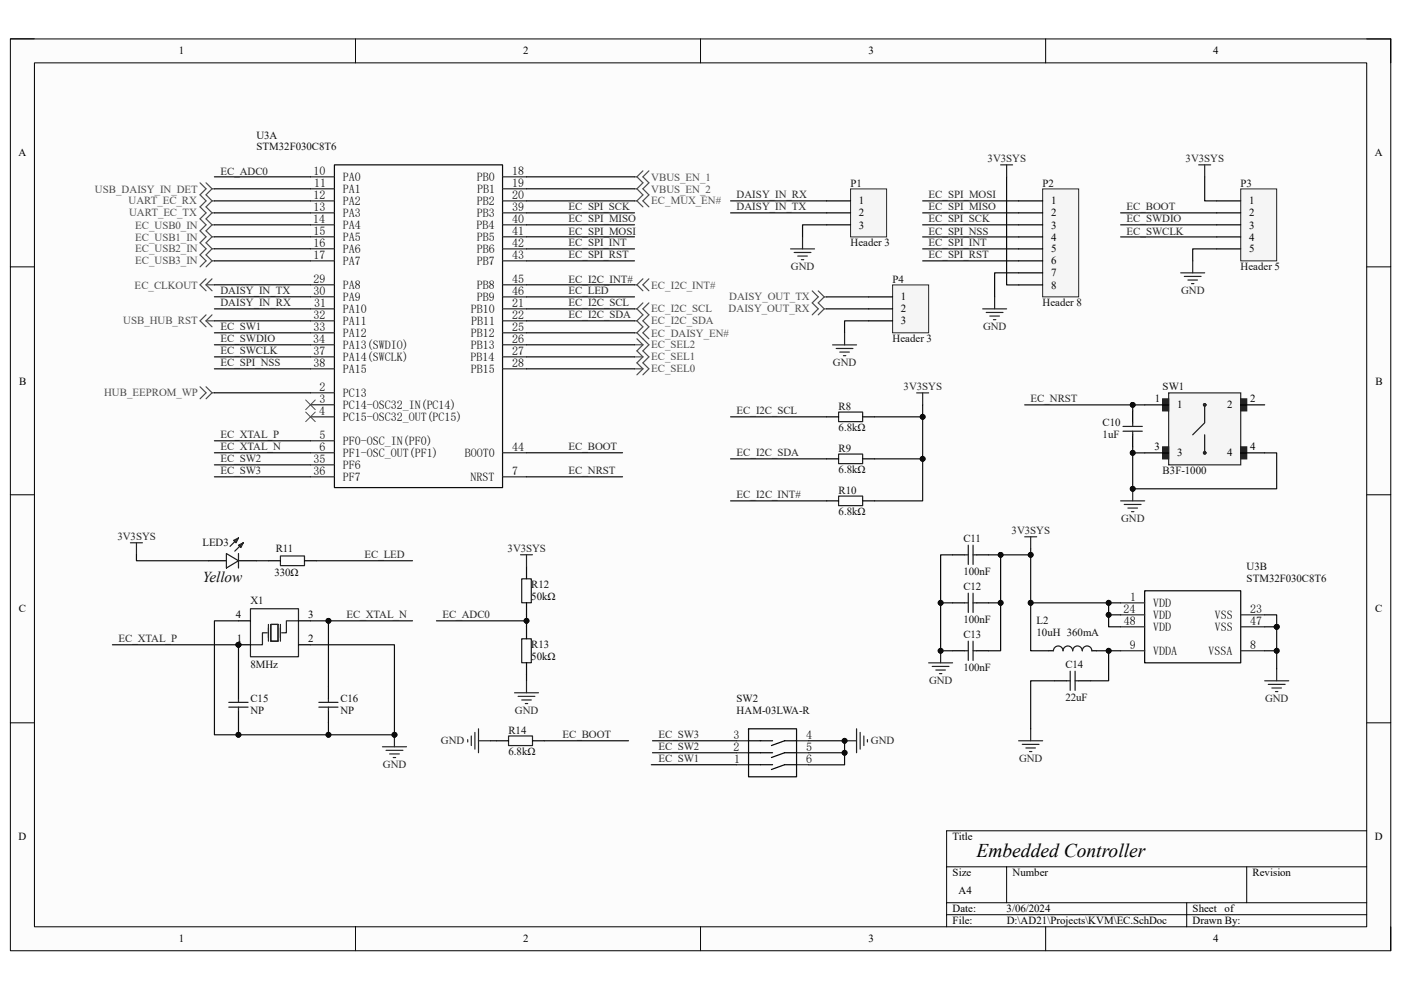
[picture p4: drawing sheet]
<svg xmlns="http://www.w3.org/2000/svg" width="297mm" height="210mm" viewBox="0 0 297 210" stroke-linecap="round" stroke-linejoin="round" font-family="sans-serif">
<path d="M2.2 8.3h292.7v193.4h-292.7z" fill="#fcfcfc"/>
<path d="M2.2 8.3h292.7v193.4h-292.7z" fill="none" stroke="#000" stroke-width=".21"/>
<path d="M7.3 13.3h282.5v183.3h-282.5z" fill="#fcfcfc"/>
<g fill="none" stroke="#000" stroke-width=".21">
<path d="M2.2 8.2h5.1M7.3 13.3h282.5v183.3h-282.5zM75.4 8.3v5M148.5 8.3v5M221.7 8.3v5M289.8 8.3h5.1v5M2.2 56.6h5.1M289.8 56.6h5.1M2.2 104.9h5.1M289.8 104.9h5.1M2.2 153.3h5.1M289.8 153.3h5.1"/>
<path d="M289.8 176.2h-89.1v20.4M75.4 196.6v5.1M148.5 196.6v5.1M200.7 183.9h89.1M200.7 191.5h89.1M200.7 194h89.1M213.4 183.9v7.6M221.7 196.6v5.1M251.6 191.5v5.1M264.3 183.9v7.6M294.9 196.6v5.1"/>
</g>
<path d="M70.9 35h35.6v68.4h-35.6zM242.7 125.3h20.4v15.3h-20.4z" fill="none" stroke="#000" stroke-width=".25"/>
<g fill="none" stroke="#292929" stroke-width=".25">
<path d="M65.8 37.5h5.1M106.5 37.5h5.1M65.8 40h5.1M65.8 42.6h5.1M65.8 45.1h5.1M65.8 47.7h5.1M65.8 50.2h5.1M65.8 52.8h5.1M65.8 55.3h5.1M106.5 40h5.1M106.5 42.6h5.1M106.5 45.1h5.1"/>
<path d="M106.5 47.7h5.1M106.5 50.2h5.1M106.5 52.8h5.1M106.5 55.3h5.1M65.8 60.4h5.1M65.8 62.9h5.1M65.8 65.5h5.1M65.8 68.1h5.1M65.8 70.6h5.1M65.8 73.1h5.1M65.8 75.7h5.1M65.8 78.2h5.1"/>
<path d="M106.5 60.4h5.1M106.5 63h5.1M106.5 65.5h5.1M106.5 68.1h5.1M106.5 70.6h5.1M106.5 73.1h5.1M106.5 75.7h5.1M106.5 78.2h5.1M65.8 83.3h5.1M65.8 85.9h5.1M65.8 88.4h5.1M65.8 96h5.1"/>
<path d="M65.8 93.5h5.1M65.8 98.6h5.1M106.5 96h5.1M65.8 101.1h5.1M106.5 101.1h5.1M237.6 127.9h5.1M237.6 130.4h5.1M237.6 132.9h5.1M237.6 138h5.1M263.1 130.4h5M263.1 132.9h5M263.1 138h5"/>
</g>
<circle cx="50.5" cy="136.8" r=".51" fill="#0e0e0e"/>
<circle cx="50.5" cy="136.8" r=".51" fill="none" stroke="#0e0e0e" stroke-width=".21"/>
<path d="M53.1 129.1h10.2v10.2h-10.2z" fill="none" stroke="#1c1c1c" stroke-width=".25"/>
<path d="M50.6 131.7h2.5M50.6 136.8h2.5M63.3 136.8h2.5" fill="none" stroke="#000" stroke-width=".25"/>
<circle cx="50.5" cy="136.8" r=".51" fill="#0e0e0e"/>
<circle cx="50.5" cy="136.8" r=".51" fill="none" stroke="#0e0e0e" stroke-width=".21"/>
<path d="M63.3 131.7h2.5M50.6 145.7v2.5M50.6 150.7v2.6M69.6 145.7v2.5M69.6 150.7v2.6" fill="none" stroke="#000" stroke-width=".25"/>
<g fill="none" stroke="#1c1c1c" stroke-width=".25">
<path d="M56.7 134.2h-1.1v2.6h-2.5M56.9 132.4v3.6M57.4 132.4h1.5v3.6h-1.5zM59.5 132.4v3.6M63.3 131.7h-2.6v2.5h-1M48.5 149h4.1M48.5 150h4.1M50.6 148.2v.8M50.6 150v.7M67.6 149h4.1M67.6 150h4.1M69.6 148.2v.8"/>
<path d="M69.6 150v.7"/>
</g>
<path d="M81.1 158.4h5.1M81.8 159.2h3.6M82.6 159.9h2.1M83.6 155.9v2.5M83.4 160.7h.5" fill="none" stroke="#262626" stroke-width=".25"/>
<circle cx="83.6" cy="155.8" r=".51" fill="#0e0e0e"/>
<circle cx="83.6" cy="155.8" r=".51" fill="none" stroke="#0e0e0e" stroke-width=".21"/>
<g fill="none" stroke="#4c4c4c" stroke-width=".25">
<path d="M42.4 41.3l1.3 1.3-1.3 1.3 1.3 1.2-1.3 1.3M43.7 41.3l1.3 1.3M43.7 59.1l-1.3 1.3 1.3 1.3M45 42.6l-1.3 1.3 1.3 1.2M45 45.1l-1.3 1.3M45 59.1l-1.3 1.3M45 42.6h.5M45 45.1h.5M43.7 60.4l1.3 1.3M43.7 60.4h1.8M134.5 68.1h.5M134.5 65.5h.5"/>
<path d="M134.5 78.2h1.8M134.5 75.7h1.8M134.5 73.1h1.8M135 68.1l1.3 1.2M135 65.5l1.3 1.3-1.3 1.3M135 71.9l1.3 1.2M136.3 78.2l-1.3 1.3M136.3 64.2l-1.3 1.3M136.3 75.7l-1.3 1.3 1.3 1.2M136.3 73.1l-1.3 1.3 1.3 1.3M136.3 71.9l1.3 1.2-1.3 1.3 1.3 1.3-1.3 1.3 1.3 1.2-1.3 1.3M137.6 64.2l-1.3 1.3 1.3 1.3-1.3 1.3 1.3 1.2"/>
<path d="M172.2 61.7l1.3 1.3-1.3 1.2 1.3 1.3-1.3 1.3M173.5 61.7l1.2 1.3M174.7 63l-1.2 1.2 1.2 1.3M174.7 65.5l-1.2 1.3M174.7 65.5h.6M174.7 63h.6"/>
</g>
<path d="M64.8 84.8l2 2.1M64.8 87.4l2 2M66.8 84.8l-2 2.1M66.8 87.4l-2 2" fill="none" stroke="#4c4c4c" stroke-width=".21"/>
<path d="M167.6 52.8h5.1M168.4 53.6h3.5M169.1 54.3h2.1M169.9 55.1h.5M170.2 50.2v2.6M176.5 73.2h5.1M177.3 73.9h3.5M178.1 74.7h2M178.8 75.4h.5M179.1 70.6v2.6" fill="none" stroke="#262626" stroke-width=".25"/>
<path d="M221.1 40.1h7.6v22.9h-7.6z" fill="#f5f5f5"/>
<path d="M221.1 40.1h7.6v22.9h-7.6z" fill="none" stroke="#262626" stroke-width=".21"/>
<path d="M216 42.6h5.1M216 45.1h5.1M216 47.7h5.1M216 50.2h5.1M216 52.8h5.1M216 55.3h5.1M216 57.9h5.1M216 60.4h5.1M111.6 120.2v2.6M111.6 127.8v2.6M111.6 132.9v2.6M111.6 140.6v2.5" fill="none" stroke="#000" stroke-width=".25"/>
<g fill="none" stroke="#262626" stroke-width=".25">
<path d="M212.2 35h2.5M213.4 35v2.5M208.3 65.5h5.1M209.1 66.3h3.6M209.9 67h2M210.6 67.8h.5M210.9 63v2.5M110.4 117.7h2.5M111.6 117.7v2.5M109.1 146.9h5.1M109.9 147.7h3.5M110.6 148.5h2"/>
<path d="M111.4 149.2h.5M111.6 144.4v2.5"/>
</g>
<path d="M110.6 122.8h2v5h-2zM110.6 135.5h2v5.1h-2z" fill="none" stroke="#1c1c1c" stroke-width=".25"/>
<path d="M263.1 40.1h7.6v15.2h-7.6z" fill="#f5f5f5"/>
<path d="M263.1 40.1h7.6v15.2h-7.6z" fill="none" stroke="#262626" stroke-width=".21"/>
<g fill="none" stroke="#000" stroke-width=".25">
<path d="M258 42.6h5.1M258 45.1h5.1M258 47.7h5.1M258 50.2h5.1M258 52.8h5.1M175.3 88.4h2.5M175.3 97.3h2.5M182.9 88.4h2.5M182.9 97.3h2.5M202 117.7h2.5M207.1 117.7h2.5M202 138h2.5"/>
<path d="M202 127.9h2.5M207.1 138h2.5M207.1 127.9h2.5M222.3 138h1M231.5 138h1M223.6 144.4h2.5M228.7 144.4h2.5"/>
</g>
<g fill="none" stroke="#262626" stroke-width=".25">
<path d="M254.1 35h2.6M255.4 35v2.5M250.3 57.9h5.1M251.1 58.6h3.6M251.9 59.4h2M252.9 55.3v2.6M252.6 60.2h.5M194.3 83.3h2.6M195.6 83.3v2.6M217.3 113.9h2.5M218.5 113.9v2.5M199.4 138v2.6"/>
<path d="M196.9 140.6h5.1M197.7 141.4h3.5M198.4 142.1h2M199.2 142.9h.5M216 157.1h5.1M216.7 157.9h3.6M217.5 158.6h2M218.3 159.4h.5M218.5 154.6v2.5M268.1 144.4h5.1M268.9 145.2h3.6M269.7 145.9h2"/>
<path d="M270.4 146.7h.5M270.7 141.9v2.5"/>
</g>
<g fill="none" stroke="#1c1c1c" stroke-width=".25">
<path d="M177.8 87.4h5.1v2h-5.1zM177.8 96.3h5.1v2h-5.1zM204.5 117.7h.8M205.3 115.6v4.1M206.3 115.6v4.1M206.3 117.7h.8M204.5 127.9h.8M204.5 138h.8M205.3 125.8v4.1M205.3 136v4.1M206.3 125.8v4.1M206.3 136v4.1"/>
<path d="M206.3 127.9h.8M206.3 138h.8M223.3 138a1.02 1.02 0 0 1 1.1-1 1.02 1.02 0 0 1 1 1 1.03 1.03 0 0 1 1-1 1.03 1.03 0 0 1 1 1 1.02 1.02 0 0 1 1-1 1.02 1.02 0 0 1 1.1 1 1.02 1.02 0 0 1 1-1 1.02 1.02 0 0 1 1 1M226.1 144.4h.8M226.9 142.4v4M227.9 142.4v4M227.9 144.4h.8"/>
</g>
<circle cx="199.4" cy="138" r=".51" fill="#0e0e0e"/>
<circle cx="199.4" cy="138" r=".51" fill="none" stroke="#0e0e0e" stroke-width=".21"/>
<path d="M48 117.4l2.6 1.5-2.6 1.6zM49.5 114.6l1.1-.5-.6 1zM50.6 117.4v3.1M50.6 115.6l1-.5-.5 1zM50.6 114.1l-1.8 1.8M51.6 115.1l-1.8 1.8M59.5 117.9h5.1v2.1h-5.1zM107.8 156.1h5.1v2h-5.1z" fill="none" stroke="#1c1c1c" stroke-width=".25"/>
<g fill="none" stroke="#000" stroke-width=".25">
<path d="M44.2 118.9h3.8M50.6 118.9h3.8M56.9 118.9h2.6M64.6 118.9h2.5M105.3 157.1h2.5M112.9 157.1h2.5M158.7 154.6h.1M158.7 154.6h10.2v10.2h-10.2zM163.8 157.1h-5.1M163.8 159.7h-5.1M168.9 157.1h-2.6l-2.7 1M168.9 159.7h-2.6l-2.7 1"/>
<path d="M163.8 162.2h-5.1M168.9 162.2h-2.6l-2.7 1"/>
</g>
<path d="M27.6 115.1h2.6M28.9 115.1v2.6" fill="none" stroke="#262626" stroke-width=".25"/>
<g fill="none" stroke="#4c4c4c" stroke-width=".25">
<path d="M42.4 38.8l1.3 1.2-1.3 1.3M43.7 38.8l1.3 1.2M42.4 46.4l1.3 1.3-1.3 1.3 1.3 1.2-1.3 1.3 1.3 1.3-1.3 1.3 1.3 1.2-1.3 1.3M43.7 46.4l1.3 1.3M45 40l-1.3 1.3M45 47.7l-1.3 1.3 1.3 1.2M45 50.2l-1.3 1.3 1.3 1.3M45 52.8l-1.3 1.3 1.3 1.2M45 55.3l-1.3 1.3M45 40h.5M45 47.7h.5M45 50.2h.5"/>
<path d="M45 52.8h.5M45 55.3h.5M134.5 42.6h.5M135 42.6l1.3 1.3M136.3 41.3l-1.3 1.3M137.6 41.3l-1.3 1.3 1.3 1.3M134.5 70.6h.5M135 70.6l1.3 1.3M136.3 69.3l-1.3 1.3M137.6 69.3l-1.3 1.3 1.3 1.3M42.4 82l1.3 1.3-1.3 1.3M43.7 82l1.3 1.3"/>
<path d="M45 83.3l-1.3 1.3M45 83.3h.5"/>
</g>
<path d="M156.2 159.7h2.5M156.2 157.1h2.5M168.9 159.7h2.5M168.9 157.1h2.5M156.2 162.2h2.5M168.9 162.2h2.5" fill="none" stroke="#292929" stroke-width=".25"/>
<path d="M180.3 40.1h7.7v10.1h-7.7z" fill="#f5f5f5"/>
<path d="M180.3 40.1h7.7v10.1h-7.7z" fill="none" stroke="#262626" stroke-width=".21"/>
<path d="M175.3 42.6h5M175.3 45.1h5M175.3 47.7h5" fill="none" stroke="#000" stroke-width=".25"/>
<path d="M189.2 60.4h7.7v10.2h-7.7z" fill="#f5f5f5"/>
<path d="M189.2 60.4h7.7v10.2h-7.7z" fill="none" stroke="#262626" stroke-width=".21"/>
<path d="M184.2 63h5M184.2 65.5h5M184.2 68.1h5" fill="none" stroke="#000" stroke-width=".25"/>
<path d="M247.8 83.3h15.3v15.3h-15.3z" fill="#f5f5f5"/>
<path d="M247.8 83.3h15.3v15.3h-15.3z" fill="none" stroke="#262626" stroke-width=".25"/>
<path d="M263.1 84.6h1.2v2.5h-1.2z" fill="#1c1c1c"/>
<path d="M263.1 84.6h1.2v2.5h-1.2z" fill="none" stroke="#1c1c1c" stroke-width=".25"/>
<path d="M263.1 94.8h1.2v2.5h-1.2z" fill="#1c1c1c"/>
<path d="M263.1 94.8h1.2v2.5h-1.2z" fill="none" stroke="#1c1c1c" stroke-width=".25"/>
<path d="M246.5 84.6h1.3v2.5h-1.3z" fill="#1c1c1c"/>
<path d="M246.5 84.6h1.3v2.5h-1.3z" fill="none" stroke="#1c1c1c" stroke-width=".25"/>
<path d="M246.5 94.8h1.3v2.5h-1.3z" fill="#1c1c1c"/>
<g fill="none" stroke="#1c1c1c" stroke-width=".25">
<path d="M238.1 91.5h4.1M238.1 90.4h4.1M240.2 89.7v.7M240.2 91.5v.7M246.5 94.8h1.3v2.5h-1.3zM255.4 85.9v3.8l-2.5 2.5M255.4 92.2v3.9"/>
<circle cx="255.4" cy="85.9" r=".25"/>
<circle cx="255.4" cy="96.1" r=".25"/>
</g>
<path d="M240.2 87.1v2.6M240.2 92.2v2.6M242.7 96.1h5.1M242.7 85.9h5.1M263.1 96.1h5M263.1 85.9h5" fill="none" stroke="#000" stroke-width=".25"/>
<path d="M237.6 106.2h5.1M238.4 107h3.5M239.1 107.8h2.1M239.9 108.5h.5M240.2 103.7v2.5" fill="none" stroke="#262626" stroke-width=".25"/>
<circle cx="240.2" cy="103.7" r=".51" fill="#0e0e0e"/>
<circle cx="240.2" cy="103.7" r=".51" fill="none" stroke="#0e0e0e" stroke-width=".21"/>
<path d="M99.2 156.9v.5M99.9 156.1v2M100.7 155.3v3.6M101.4 157.1h2.6M101.4 154.6v5.1M179.1 157.1h2.5M181.6 154.6v5.1M182.4 155.3v3.6M183.2 156.1v2M183.9 156.9v.5" fill="none" stroke="#262626" stroke-width=".25"/>
<circle cx="179.1" cy="157.1" r=".51" fill="#0e0e0e"/>
<circle cx="179.1" cy="157.1" r=".51" fill="none" stroke="#0e0e0e" stroke-width=".21"/>
<path d="M134.5 37.5h.5M135 37.5l1.3 1.3-1.3 1.2M136.3 36.2l-1.3 1.3M137.6 36.2l-1.3 1.3 1.3 1.3-1.3 1.2 1.3 1.3M134.5 40h.5M135 40l1.3 1.3M136.3 59.1l-1.3 1.3M137.6 59.1l-1.3 1.3 1.3 1.3M134.5 60.4h.5M135 60.4l1.3 1.3" fill="none" stroke="#4c4c4c" stroke-width=".25"/>
<path d="M177.8 105.2h5.1v2.1h-5.1z" fill="none" stroke="#1c1c1c" stroke-width=".25"/>
<path d="M175.3 106.2h2.5M182.9 106.2h2.5" fill="none" stroke="#000" stroke-width=".25"/>
<path d="M50.6 153.3v2.6" fill="none" stroke="#0e0e0e" stroke-width=".25"/>
<circle cx="50.5" cy="155.8" r=".52" fill="#0e0e0e"/>
<circle cx="50.5" cy="155.8" r=".52" fill="none" stroke="#0e0e0e" stroke-width=".21"/>
<path d="M69.6 153.3v2.6" fill="none" stroke="#0e0e0e" stroke-width=".25"/>
<circle cx="69.6" cy="155.8" r=".51" fill="#0e0e0e"/>
<circle cx="69.6" cy="155.8" r=".51" fill="none" stroke="#0e0e0e" stroke-width=".21"/>
<path d="M65.8 131.7h3.8v14" fill="none" stroke="#0e0e0e" stroke-width=".25"/>
<circle cx="69.6" cy="131.7" r=".51" fill="#0e0e0e"/>
<circle cx="69.6" cy="131.7" r=".51" fill="none" stroke="#0e0e0e" stroke-width=".21"/>
<path d="M69.6 131.7h17.9" fill="none" stroke="#0e0e0e" stroke-width=".25"/>
<circle cx="69.6" cy="131.7" r=".51" fill="#0e0e0e"/>
<circle cx="69.6" cy="131.7" r=".51" fill="none" stroke="#0e0e0e" stroke-width=".21"/>
<path d="M45.5 60.4h20.3M23.8 136.8h26.8v8.9" fill="none" stroke="#0e0e0e" stroke-width=".25"/>
<circle cx="50.5" cy="136.8" r=".51" fill="#0e0e0e"/>
<circle cx="50.5" cy="136.8" r=".51" fill="none" stroke="#0e0e0e" stroke-width=".21"/>
<g fill="none" stroke="#0e0e0e" stroke-width=".25">
<path d="M45.5 37.5h20.3M213.4 37.5v22.9h2.6M45.5 40h20.3M45.5 45.1h20.3M45.5 42.6h20.3M154.9 42.6h20.4M154.9 45.1h20.4M175.3 47.7h-5.1v2.5M195.6 42.6h20.4M195.6 45.1h20.4M195.6 55.3h20.4M195.6 52.8h20.4"/>
<path d="M195.6 50.2h20.4M195.6 47.7h20.4M216 57.9h-5.1v5.1M45.5 65.5h20.3M45.5 75.7h20.3M45.5 62.9h20.3M45.5 73.1h20.3M111.6 78.2h22.9M111.6 65.5h22.9M111.6 75.7h22.9M111.6 68.1h22.9M111.6 73.1h22.9"/>
<path d="M175.3 65.5h8.9M175.3 63h8.9M184.2 68.1h-5.1v2.5M45.5 96h20.3M45.5 93.5h20.3M111.6 96h20.4M111.6 101.1h20.4M111.6 130.4v1.3h-19.1"/>
</g>
<circle cx="111.6" cy="131.7" r=".51" fill="#0e0e0e"/>
<circle cx="111.6" cy="131.7" r=".51" fill="none" stroke="#0e0e0e" stroke-width=".21"/>
<path d="M111.6 131.7v1.2" fill="none" stroke="#0e0e0e" stroke-width=".25"/>
<circle cx="111.6" cy="131.7" r=".51" fill="#0e0e0e"/>
<circle cx="111.6" cy="131.7" r=".51" fill="none" stroke="#0e0e0e" stroke-width=".21"/>
<path d="M237.6 45.1h20.4M237.6 47.7h20.4M237.6 50.2h20.4M154.9 88.4h20.4M154.9 97.3h20.4M195.6 85.9v2.5h-10.2M111.6 143.1v1.3" fill="none" stroke="#0e0e0e" stroke-width=".25"/>
<circle cx="195.6" cy="88.4" r=".51" fill="#0e0e0e"/>
<circle cx="195.6" cy="88.4" r=".51" fill="none" stroke="#0e0e0e" stroke-width=".21"/>
<path d="M195.6 88.4v8.9h-10.2" fill="none" stroke="#0e0e0e" stroke-width=".25"/>
<circle cx="195.6" cy="88.4" r=".51" fill="#0e0e0e"/>
<circle cx="195.6" cy="88.4" r=".51" fill="none" stroke="#0e0e0e" stroke-width=".21"/>
<circle cx="195.6" cy="97.3" r=".51" fill="#0e0e0e"/>
<circle cx="195.6" cy="97.3" r=".51" fill="none" stroke="#0e0e0e" stroke-width=".21"/>
<path d="M268.1 132.9h2.6" fill="none" stroke="#0e0e0e" stroke-width=".25"/>
<circle cx="270.7" cy="132.9" r=".51" fill="#0e0e0e"/>
<circle cx="270.7" cy="132.9" r=".51" fill="none" stroke="#0e0e0e" stroke-width=".21"/>
<path d="M268.1 130.4h2.6v2.5" fill="none" stroke="#0e0e0e" stroke-width=".25"/>
<circle cx="270.7" cy="132.9" r=".51" fill="#0e0e0e"/>
<circle cx="270.7" cy="132.9" r=".51" fill="none" stroke="#0e0e0e" stroke-width=".21"/>
<path d="M270.7 132.9v5.1" fill="none" stroke="#0e0e0e" stroke-width=".25"/>
<circle cx="270.7" cy="138" r=".51" fill="#0e0e0e"/>
<circle cx="270.7" cy="138" r=".51" fill="none" stroke="#0e0e0e" stroke-width=".21"/>
<circle cx="270.7" cy="132.9" r=".51" fill="#0e0e0e"/>
<circle cx="270.7" cy="132.9" r=".51" fill="none" stroke="#0e0e0e" stroke-width=".21"/>
<path d="M235.1 130.4h2.5" fill="none" stroke="#0e0e0e" stroke-width=".25"/>
<circle cx="235.1" cy="130.4" r=".51" fill="#0e0e0e"/>
<circle cx="235.1" cy="130.4" r=".51" fill="none" stroke="#0e0e0e" stroke-width=".21"/>
<path d="M235.1 127.9h2.5" fill="none" stroke="#0e0e0e" stroke-width=".25"/>
<circle cx="235.1" cy="127.9" r=".51" fill="#0e0e0e"/>
<circle cx="235.1" cy="127.9" r=".51" fill="none" stroke="#0e0e0e" stroke-width=".21"/>
<path d="M268.1 138h2.6v3.9" fill="none" stroke="#0e0e0e" stroke-width=".25"/>
<circle cx="270.7" cy="138" r=".51" fill="#0e0e0e"/>
<circle cx="270.7" cy="138" r=".51" fill="none" stroke="#0e0e0e" stroke-width=".21"/>
<path d="M218.5 127.9v10.1h3.8" fill="none" stroke="#0e0e0e" stroke-width=".25"/>
<circle cx="218.5" cy="127.9" r=".51" fill="#0e0e0e"/>
<circle cx="218.5" cy="127.9" r=".51" fill="none" stroke="#0e0e0e" stroke-width=".21"/>
<path d="M235.1 138v6.4h-3.9M223.6 144.4h-5.1v10.2" fill="none" stroke="#0e0e0e" stroke-width=".25"/>
<circle cx="235.1" cy="138" r=".51" fill="#0e0e0e"/>
<circle cx="235.1" cy="138" r=".51" fill="none" stroke="#0e0e0e" stroke-width=".21"/>
<path d="M212.1 117.7v10.2h-2.5" fill="none" stroke="#0e0e0e" stroke-width=".25"/>
<circle cx="212.2" cy="117.7" r=".51" fill="#0e0e0e"/>
<circle cx="212.2" cy="117.7" r=".51" fill="none" stroke="#0e0e0e" stroke-width=".21"/>
<circle cx="212.2" cy="127.9" r=".51" fill="#0e0e0e"/>
<circle cx="212.2" cy="127.9" r=".51" fill="none" stroke="#0e0e0e" stroke-width=".21"/>
<path d="M212.1 127.9v10.1h-2.5" fill="none" stroke="#0e0e0e" stroke-width=".25"/>
<circle cx="212.2" cy="127.9" r=".51" fill="#0e0e0e"/>
<circle cx="212.2" cy="127.9" r=".51" fill="none" stroke="#0e0e0e" stroke-width=".21"/>
<path d="M199.4 127.9h2.6" fill="none" stroke="#0e0e0e" stroke-width=".25"/>
<circle cx="199.4" cy="127.9" r=".51" fill="#0e0e0e"/>
<circle cx="199.4" cy="127.9" r=".51" fill="none" stroke="#0e0e0e" stroke-width=".21"/>
<path d="M202 117.7h-2.6v20.3h2.6M104 157.1h1.3M115.4 157.1h17.9" fill="none" stroke="#0e0e0e" stroke-width=".25"/>
<circle cx="199.4" cy="138" r=".51" fill="#0e0e0e"/>
<circle cx="199.4" cy="138" r=".51" fill="none" stroke="#0e0e0e" stroke-width=".21"/>
<circle cx="199.4" cy="127.9" r=".51" fill="#0e0e0e"/>
<circle cx="199.4" cy="127.9" r=".51" fill="none" stroke="#0e0e0e" stroke-width=".21"/>
<path d="M209.6 117.7h8.9" fill="none" stroke="#0e0e0e" stroke-width=".25"/>
<circle cx="212.2" cy="117.7" r=".51" fill="#0e0e0e"/>
<circle cx="212.2" cy="117.7" r=".51" fill="none" stroke="#0e0e0e" stroke-width=".21"/>
<circle cx="218.5" cy="117.7" r=".51" fill="#0e0e0e"/>
<circle cx="218.5" cy="117.7" r=".51" fill="none" stroke="#0e0e0e" stroke-width=".21"/>
<path d="M218.5 116.4v11.5h16.6v5h2.5" fill="none" stroke="#0e0e0e" stroke-width=".25"/>
<circle cx="218.5" cy="117.7" r=".51" fill="#0e0e0e"/>
<circle cx="218.5" cy="117.7" r=".51" fill="none" stroke="#0e0e0e" stroke-width=".21"/>
<circle cx="218.5" cy="127.9" r=".51" fill="#0e0e0e"/>
<circle cx="218.5" cy="127.9" r=".51" fill="none" stroke="#0e0e0e" stroke-width=".21"/>
<circle cx="235.1" cy="127.9" r=".51" fill="#0e0e0e"/>
<circle cx="235.1" cy="127.9" r=".51" fill="none" stroke="#0e0e0e" stroke-width=".21"/>
<circle cx="235.1" cy="130.4" r=".51" fill="#0e0e0e"/>
<circle cx="235.1" cy="130.4" r=".51" fill="none" stroke="#0e0e0e" stroke-width=".21"/>
<path d="M242.7 96.1h-2.5v7.6h30.5v-7.6h-2.6" fill="none" stroke="#0e0e0e" stroke-width=".25"/>
<circle cx="240.2" cy="96.1" r=".51" fill="#0e0e0e"/>
<circle cx="240.2" cy="96.1" r=".51" fill="none" stroke="#0e0e0e" stroke-width=".21"/>
<circle cx="240.2" cy="103.7" r=".51" fill="#0e0e0e"/>
<circle cx="240.2" cy="103.7" r=".51" fill="none" stroke="#0e0e0e" stroke-width=".21"/>
<path d="M232.5 138h5.1" fill="none" stroke="#0e0e0e" stroke-width=".25"/>
<circle cx="235.1" cy="138" r=".51" fill="#0e0e0e"/>
<circle cx="235.1" cy="138" r=".51" fill="none" stroke="#0e0e0e" stroke-width=".21"/>
<g fill="none" stroke="#0e0e0e" stroke-width=".25">
<path d="M45.5 50.2h20.3M45.5 47.7h20.3M45.5 52.8h20.3M45.5 55.3h20.3M111.6 50.2h22.9M111.6 47.7h22.9M111.6 52.8h22.9M111.6 55.3h22.9M111.6 45.1h22.9M111.6 42.6h22.9M45.5 78.2h20.3M111.6 63h22.9"/>
<path d="M111.6 70.6h22.9M111.6 60.4h22.9M45.5 83.3h20.3M28.9 117.7v1.2h15.3M54.4 118.9h2.5M67.1 118.9h20.4M50.6 131.7h-5.1v24.2h38.1v-19.1h-17.8"/>
</g>
<circle cx="50.5" cy="155.8" r=".52" fill="#0e0e0e"/>
<circle cx="50.5" cy="155.8" r=".52" fill="none" stroke="#0e0e0e" stroke-width=".21"/>
<circle cx="69.6" cy="155.8" r=".51" fill="#0e0e0e"/>
<circle cx="69.6" cy="155.8" r=".51" fill="none" stroke="#0e0e0e" stroke-width=".21"/>
<circle cx="83.6" cy="155.8" r=".51" fill="#0e0e0e"/>
<circle cx="83.6" cy="155.8" r=".51" fill="none" stroke="#0e0e0e" stroke-width=".21"/>
<path d="M45.5 70.6h20.3M45.5 98.6h20.3M45.5 101.1h20.3M138.3 157.1h17.9M138.3 159.7h17.9M171.4 159.7h7.7M138.1 162.2h18.1" fill="none" stroke="#0e0e0e" stroke-width=".25"/>
<circle cx="179.1" cy="159.7" r=".51" fill="#0e0e0e"/>
<circle cx="179.1" cy="159.7" r=".51" fill="none" stroke="#0e0e0e" stroke-width=".21"/>
<path d="M217.3 85.9h25.4" fill="none" stroke="#0e0e0e" stroke-width=".25"/>
<circle cx="240.2" cy="85.9" r=".51" fill="#0e0e0e"/>
<circle cx="240.2" cy="85.9" r=".51" fill="none" stroke="#0e0e0e" stroke-width=".21"/>
<path d="M240.2 85.9v1.2" fill="none" stroke="#0e0e0e" stroke-width=".25"/>
<circle cx="240.2" cy="85.9" r=".51" fill="#0e0e0e"/>
<circle cx="240.2" cy="85.9" r=".51" fill="none" stroke="#0e0e0e" stroke-width=".21"/>
<path d="M240.2 94.8v1.3" fill="none" stroke="#0e0e0e" stroke-width=".25"/>
<circle cx="240.2" cy="96.1" r=".51" fill="#0e0e0e"/>
<circle cx="240.2" cy="96.1" r=".51" fill="none" stroke="#0e0e0e" stroke-width=".21"/>
<path d="M255.4 37.5v5.1h2.6M258 52.8h-5.1v2.5M171.4 157.1h7.7v5.1h-7.7" fill="none" stroke="#0e0e0e" stroke-width=".25"/>
<circle cx="179.1" cy="159.7" r=".51" fill="#0e0e0e"/>
<circle cx="179.1" cy="159.7" r=".51" fill="none" stroke="#0e0e0e" stroke-width=".21"/>
<circle cx="179.1" cy="157.1" r=".51" fill="#0e0e0e"/>
<circle cx="179.1" cy="157.1" r=".51" fill="none" stroke="#0e0e0e" stroke-width=".21"/>
<path d="M195.6 97.3v8.9h-10.2M154.9 106.2h20.4" fill="none" stroke="#0e0e0e" stroke-width=".25"/>
<circle cx="195.6" cy="97.3" r=".51" fill="#0e0e0e"/>
<circle cx="195.6" cy="97.3" r=".51" fill="none" stroke="#0e0e0e" stroke-width=".21"/>
<path d="M111.6 37.5h22.9M111.6 40h22.9M45.5 68.1h20.3" fill="none" stroke="#0e0e0e" stroke-width=".25"/>
<path d="M43.7 68.1l1.3 1.2M43.7 68.1h1.8M43.7 66.8l-1.3 1.3 1.3 1.2M45 66.8l-1.3 1.3" fill="none" stroke="#4c4c4c" stroke-width=".25"/>
<text font-size="4.1" x="207" y="181.7">Embedded Controller</text>
<text font-size="3.2" fill="#0e0e0e" x="42.9" y="123.3">Yellow</text>
<g font-size="2.5">
<text x="66.5" y="37.1">10</text>
<text x="66.6" y="39.7">11</text>
<text x="72.7" y="38.4">PA0</text>
<text x="72.7" y="41">PA1</text>
<text x="101.1" y="38.4">PB0</text>
<text x="101.2" y="41">PB1</text>
<text x="108.6" y="37.1">18</text>
<text x="108.6" y="39.7">19</text>
<text x="66.4" y="47.3">14</text>
<text x="66.5" y="42.2">12</text>
<text x="66.5" y="44.8">13</text>
<text x="72.7" y="43.5">PA2</text>
<text x="72.7" y="46.1">PA3</text>
<text x="101.1" y="43.5">PB2</text>
<text x="101.1" y="46.1">PB3</text>
<text x="108.6" y="42.2">20</text>
<text x="108.6" y="44.8">39</text>
<text x="108.6" y="47.3">40</text>
<text x="66.5" y="52.4">16</text>
<text x="66.5" y="49.9">15</text>
<text x="72.7" y="48.6">PA4</text>
<text x="72.7" y="51.1">PA5</text>
<text x="72.7" y="53.7">PA6</text>
<text x="101" y="48.6">PB4</text>
<text x="101.1" y="53.7">PB6</text>
<text x="101.1" y="51.1">PB5</text>
<text x="108.6" y="52.4">42</text>
<text x="108.6" y="49.9">41</text>
<text x="66.5" y="55">17</text>
<text x="72.7" y="56.2">PA7</text>
<text x="101.1" y="56.2">PB7</text>
<text x="108.6" y="55">43</text>
<text x="66.5" y="60">29</text>
<text x="66.5" y="62.6">30</text>
<text x="66.6" y="65.2">31</text>
<text x="72.7" y="61.3">PA8</text>
<text x="72.7" y="63.9">PA9</text>
<text x="101.1" y="63.9">PB9</text>
<text x="101.1" y="61.3">PB8</text>
<text x="108.6" y="62.6">46</text>
<text x="108.6" y="60">45</text>
<text x="108.6" y="65.2">21</text>
<text x="66.5" y="67.7">32</text>
<text x="66.5" y="70.2">33</text>
<text x="72.7" y="66.4">PA10</text>
<text x="72.7" y="69">PA11</text>
<text x="72.7" y="71.5">PA12</text>
<text x="99.8" y="66.4">PB10</text>
<text x="99.8" y="71.5">PB12</text>
<text x="99.9" y="69">PB11</text>
<text x="108.6" y="70.2">25</text>
<text x="108.6" y="67.7">22</text>
<text x="66.4" y="72.8">34</text>
<text x="66.5" y="75.3">37</text>
<text x="66.5" y="77.9">38</text>
<text x="72.7" y="74">PA13(SWDIO)</text>
<text x="72.7" y="76.6">PA14(SWCLK)</text>
<text x="99.8" y="76.6">PB14</text>
<text x="99.8" y="74">PB13</text>
<text x="108.6" y="72.8">26</text>
<text x="108.6" y="77.9">28</text>
<text x="108.6" y="75.3">27</text>
<text x="67.8" y="83">2</text>
<text x="72.7" y="79.1">PA15</text>
<text x="99.8" y="79.1">PB15</text>
<text x="67.7" y="88.1">4</text>
<text x="67.8" y="85.5">3</text>
<text x="72.7" y="84.2">PC13</text>
<text x="72.7" y="86.8">PC14-OSC32_IN(PC14)</text>
<text x="72.7" y="89.3">PC15-OSC32_OUT(PC15)</text>
<text x="67.7" y="95.7">6</text>
<text x="67.8" y="93.1">5</text>
<text x="72.7" y="94.4">PF0-OSC_IN(PF0)</text>
<text x="108.6" y="95.7">44</text>
<text x="66.5" y="100.8">36</text>
<text x="66.5" y="98.2">35</text>
<text x="72.7" y="96.9">PF1-OSC_OUT(PF1)</text>
<text x="72.7" y="99.5">PF6</text>
<text x="98.5" y="96.9">BOOT0</text>
<text x="108.6" y="100.8">7</text>
<text x="72.7" y="102">PF7</text>
<text x="99.8" y="102">NRST</text>
<text x="238.2" y="130">24</text>
<text x="239.6" y="127.5">1</text>
<text x="244.5" y="128.8">VDD</text>
<text x="244.5" y="131.3">VDD</text>
<text x="257.6" y="131.3">VSS</text>
<text x="265.1" y="130">23</text>
<text x="238.2" y="132.6">48</text>
<text x="239.5" y="137.7">9</text>
<text x="244.5" y="133.9">VDD</text>
<text x="257.6" y="133.9">VSS</text>
<text x="265.1" y="132.6">47</text>
<text x="265.1" y="137.7">8</text>
<text x="244.5" y="138.9">VDDA</text>
<text x="256.2" y="138.9">VSSA</text>
<text x="155.6" y="159.3">2</text>
<text x="155.6" y="156.8">3</text>
<text x="155.7" y="161.8">1</text>
<text x="170.9" y="159.3">5</text>
<text x="170.9" y="161.8">6</text>
<text x="170.9" y="156.8">4</text>
</g>
<g font-size="2.3">
<text x="37.9" y="11.6">1</text>
<text x="110.9" y="11.6">2</text>
<text x="184.1" y="11.6">3</text>
<text x="257.2" y="11.6">4</text>
<text x="3.9" y="33.2">A</text>
<text x="291.5" y="33.2">A</text>
<text x="182.1" y="43.4">1</text>
<text x="182.1" y="45.9">2</text>
<text x="222.8" y="43.4">1</text>
<text x="222.8" y="45.9">2</text>
<text x="264.8" y="43.4">1</text>
<text x="264.8" y="45.9">2</text>
<text x="182.1" y="48.5">3</text>
<text x="222.8" y="48.5">3</text>
<text x="222.8" y="51">4</text>
<text x="222.8" y="53.6">5</text>
<text x="264.8" y="48.5">3</text>
<text x="264.8" y="51">4</text>
<text x="264.8" y="53.6">5</text>
<text x="222.8" y="56.1">6</text>
<text x="222.8" y="58.6">7</text>
<text x="191" y="63.7">1</text>
<text x="222.8" y="61.2">8</text>
<text x="191" y="66.3">2</text>
<text x="191" y="68.8">3</text>
<text x="4" y="81.6">B</text>
<text x="291.6" y="81.6">B</text>
<text x="244.9" y="85.4">1</text>
<text x="249.6" y="86.6">1</text>
<text x="260.2" y="86.6">2</text>
<text x="265.1" y="85.4">2</text>
<text x="244.8" y="95.5">3</text>
<text x="265.1" y="95.5">4</text>
<text x="249.6" y="96.8">3</text>
<text x="260.2" y="96.8">4</text>
<text x="4" y="129.9">C</text>
<text x="50" y="131.2">4</text>
<text x="65.3" y="131.2">3</text>
<text x="291.6" y="129.9">C</text>
<text x="50.2" y="136.2">1</text>
<text x="65.3" y="136.2">2</text>
<text x="4" y="178.2">D</text>
<text x="202" y="178.2">Title</text>
<text x="291.5" y="178.2">D</text>
<text x="202" y="185.9">Size</text>
<text x="214.7" y="185.9">Number</text>
<text x="265.6" y="185.9">Revision</text>
<text x="203.2" y="189.7">A4</text>
<text x="202" y="193.5">Date:</text>
<text x="202" y="196.1">File:</text>
<text x="213.4" y="193.5">3/06/2024</text>
<text x="213.4" y="196.1">D:\AD21\Projects\KVM\EC.SchDoc</text>
<text x="252.9" y="193.5">Sheet</text>
<text x="252.9" y="196.1">Drawn By:</text>
<text x="259.6" y="193.5">of</text>
<text x="37.9" y="199.9">1</text>
<text x="110.9" y="199.9">2</text>
<text x="184.1" y="199.9">3</text>
<text x="257.2" y="199.9">4</text>
</g>
<g font-size="2.3" fill="#0e0e0e">
<text x="54.4" y="29.4">U3A</text>
<text x="54.4" y="31.9">STM32F030C8T6</text>
<text x="180.3" y="39.6">P1</text>
<text x="221" y="39.6">P2</text>
<text x="263" y="39.6">P3</text>
<text x="180.3" y="52.3">Header 3</text>
<text x="189.2" y="59.9">P4</text>
<text x="263" y="57.4">Header 5</text>
<text x="221" y="65">Header 8</text>
<text x="189.2" y="72.6">Header 3</text>
<text x="246.5" y="82.8">SW1</text>
<text x="177.8" y="86.9">R8</text>
<text x="177.8" y="91.5">6.8kΩ</text>
<text x="177.8" y="95.8">R9</text>
<text x="233.8" y="90.4">C10</text>
<text x="233.8" y="93">1uF</text>
<text x="177.8" y="100.4">6.8kΩ</text>
<text x="246.5" y="100.6">B3F-1000</text>
<text x="177.8" y="104.7">R10</text>
<text x="177.8" y="109.3">6.8kΩ</text>
<text x="42.9" y="115.9">LED3</text>
<text x="58.5" y="117.2">R11</text>
<text x="204.3" y="114.9">C11</text>
<text x="58.2" y="122.3">330Ω</text>
<text x="112.6" y="124.8">R12</text>
<text x="204.3" y="125.1">C12</text>
<text x="204.3" y="122">100nF</text>
<text x="264.3" y="121">U3B</text>
<text x="264.3" y="123.5">STM32F030C8T6</text>
<text x="53.1" y="128">X1</text>
<text x="112.6" y="127.4">50kΩ</text>
<text x="112.6" y="137.5">R13</text>
<text x="204.3" y="132.2">100nF</text>
<text x="204.3" y="135.2">C13</text>
<text x="219.8" y="135">10uH 360mA</text>
<text x="219.8" y="132.4">L2</text>
<text x="53.1" y="141.7">8MHz</text>
<text x="112.6" y="140.1">50kΩ</text>
<text x="204.3" y="142.4">100nF</text>
<text x="225.9" y="141.6">C14</text>
<text x="53.1" y="149">C15</text>
<text x="72.2" y="149">C16</text>
<text x="156.2" y="149">SW2</text>
<text x="225.9" y="148.7">22uF</text>
<text x="53.1" y="151.5">NP</text>
<text x="72.2" y="151.5">NP</text>
<text x="107.8" y="155.6">R14</text>
<text x="156.2" y="151.5">HAM-03LWA-R</text>
<text x="107.8" y="160.2">6.8kΩ</text>
</g>
<g font-size="2.3" fill="#262626">
<text x="209.4" y="34.5">3V3SYS</text>
<text x="251.4" y="34.5">3V3SYS</text>
<text x="46.7" y="37">EC_ADC0</text>
<text x="120.5" y="44.6">EC_SPI_SCK</text>
<text x="120.5" y="47.2">EC_SPI_MISO</text>
<text x="156.2" y="42.1">DAISY_IN_RX</text>
<text x="156.2" y="44.6">DAISY_IN_TX</text>
<text x="196.9" y="47.2">EC_SPI_SCK</text>
<text x="196.9" y="44.6">EC_SPI_MISO</text>
<text x="196.9" y="42.1">EC_SPI_MOSI</text>
<text x="238.9" y="44.6">EC_BOOT</text>
<text x="238.9" y="47.2">EC_SWDIO</text>
<text x="120.5" y="49.7">EC_SPI_MOSI</text>
<text x="120.5" y="52.3">EC_SPI_INT</text>
<text x="196.9" y="52.3">EC_SPI_INT</text>
<text x="196.9" y="49.7">EC_SPI_NSS</text>
<text x="238.9" y="49.7">EC_SWCLK</text>
<text x="120.5" y="54.8">EC_SPI_RST</text>
<text x="120.5" y="59.9">EC_I2C_INT#</text>
<text x="167.7" y="57.4">GND</text>
<text x="196.9" y="54.8">EC_SPI_RST</text>
<text x="46.7" y="65">DAISY_IN_RX</text>
<text x="46.7" y="62.5">DAISY_IN_TX</text>
<text x="120.5" y="65">EC_I2C_SCL</text>
<text x="120.5" y="62.5">EC_LED</text>
<text x="250.4" y="62.5">GND</text>
<text x="46.7" y="70.1">EC_SW1</text>
<text x="120.5" y="67.5">EC_I2C_SDA</text>
<text x="208.4" y="70.1">GND</text>
<text x="46.7" y="77.7">EC_SPI_NSS</text>
<text x="46.7" y="72.6">EC_SWDIO</text>
<text x="46.7" y="75.2">EC_SWCLK</text>
<text x="176.6" y="77.7">GND</text>
<text x="191.6" y="82.8">3V3SYS</text>
<text x="156.2" y="87.9">EC_I2C_SCL</text>
<text x="218.5" y="85.4">EC_NRST</text>
<text x="46.7" y="95.5">EC_XTAL_N</text>
<text x="46.7" y="93">EC_XTAL_P</text>
<text x="120.5" y="95.5">EC_BOOT</text>
<text x="46.7" y="100.6">EC_SW3</text>
<text x="46.7" y="98.1">EC_SW2</text>
<text x="120.5" y="100.6">EC_NRST</text>
<text x="156.2" y="96.8">EC_I2C_SDA</text>
<text x="156.2" y="105.7">EC_I2C_INT#</text>
<text x="214.5" y="113.3">3V3SYS</text>
<text x="237.7" y="110.8">GND</text>
<text x="24.9" y="114.6">3V3SYS</text>
<text x="77.3" y="118.4">EC_LED</text>
<text x="107.6" y="117.2">3V3SYS</text>
<text x="73.4" y="131.2">EC_XTAL_N</text>
<text x="93.8" y="131.2">EC_ADC0</text>
<text x="25.1" y="136.2">EC_XTAL_P</text>
<text x="197" y="145.2">GND</text>
<text x="268.2" y="149">GND</text>
<text x="109.2" y="151.5">GND</text>
<text x="93.5" y="157.9">GND</text>
<text x="119.2" y="156.6">EC_BOOT</text>
<text x="139.6" y="156.6">EC_SW3</text>
<text x="139.6" y="159.2">EC_SW2</text>
<text x="139.6" y="161.7">EC_SW1</text>
<text x="184.7" y="157.9">GND</text>
<text x="216.1" y="161.7">GND</text>
<text x="81.2" y="163">GND</text>
</g>
<g font-size="2.3" fill="#4c4c4c">
<text x="20.1" y="40.8">USB_DAISY_IN_DET</text>
<text x="138.1" y="38.3">VBUS_EN_1</text>
<text x="138.1" y="40.8">VBUS_EN_2</text>
<text x="27.2" y="43.4">UART_EC_RX</text>
<text x="27.4" y="45.9">UART_EC_TX</text>
<text x="138.1" y="43.4">EC_MUX_EN#</text>
<text x="28.7" y="48.5">EC_USB0_IN</text>
<text x="28.7" y="51">EC_USB1_IN</text>
<text x="28.7" y="53.6">EC_USB2_IN</text>
<text x="28.7" y="56.1">EC_USB3_IN</text>
<text x="28.6" y="61.2">EC_CLKOUT</text>
<text x="138.1" y="61.2">EC_I2C_INT#</text>
<text x="154.6" y="63.7">DAISY_OUT_TX</text>
<text x="26.1" y="68.8">USB_HUB_RST</text>
<text x="138.1" y="68.8">EC_I2C_SDA</text>
<text x="138.1" y="66.3">EC_I2C_SCL</text>
<text x="138.1" y="71.4">EC_DAISY_EN#</text>
<text x="154.5" y="66.3">DAISY_OUT_RX</text>
<text x="138.1" y="76.5">EC_SEL1</text>
<text x="138.1" y="73.9">EC_SEL2</text>
<text x="138.1" y="79">EC_SEL0</text>
<text x="22.1" y="84.1">HUB_EEPROM_WP</text>
</g>
</svg>
